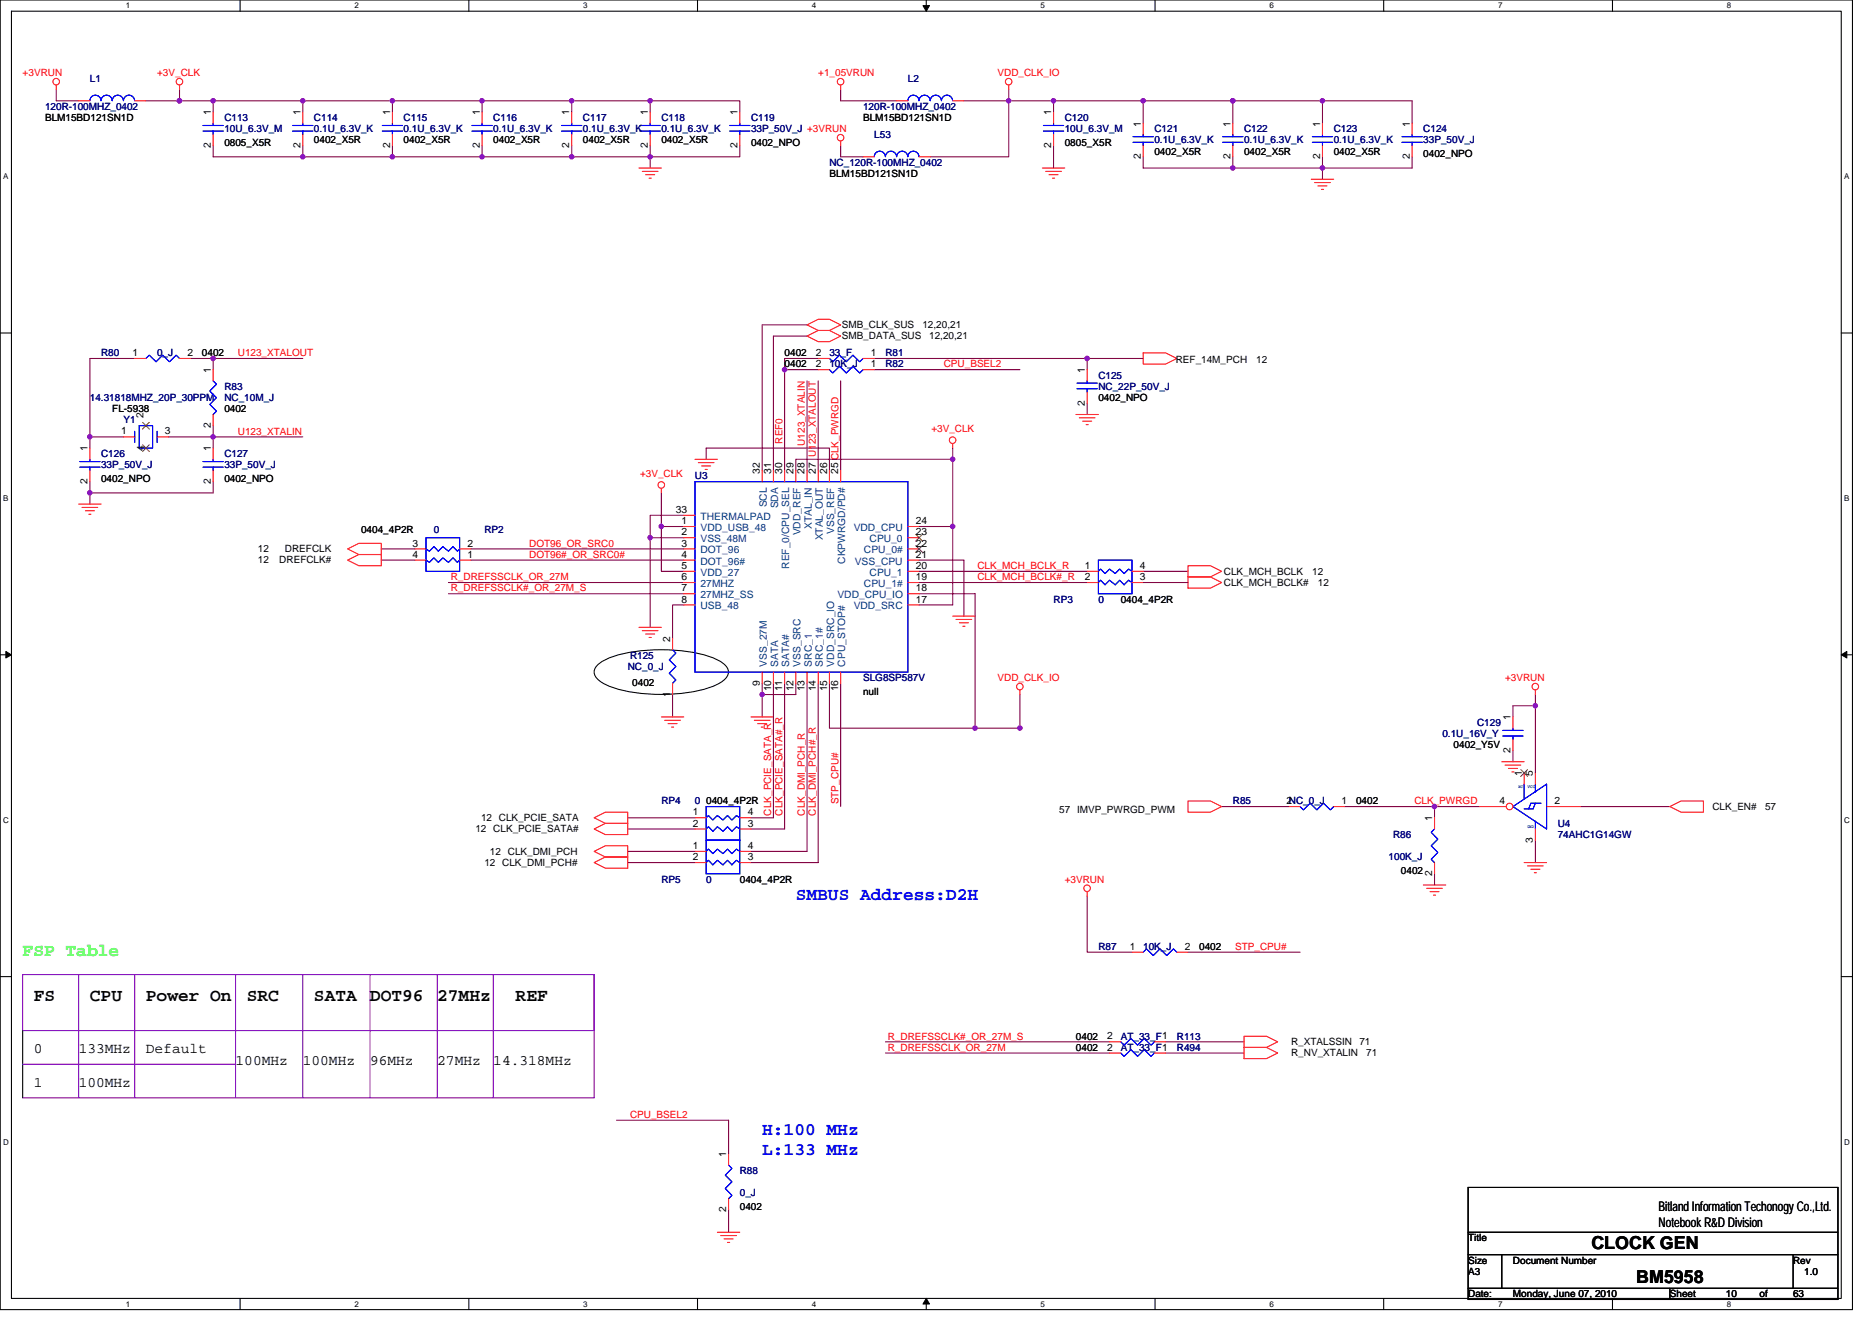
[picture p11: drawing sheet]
<svg xmlns="http://www.w3.org/2000/svg" width="297mm" height="210mm" viewBox="0 0 297 210" stroke-linecap="round" stroke-linejoin="round" font-family="sans-serif">
<path d="M0 0h293.9v207.9h-293.9zM1.8 1.8h290.4v204.3h-290.4z" fill="none" stroke="#000" stroke-width=".17"/>
<g fill="#fff">
<path d="M20 .2h.7v1.4h-.7z"/>
<path d="M20 206.3h.7v1.4h-.7z"/>
</g>
<path d="M38.1 0v1.8M38.1 206.1v1.8" fill="none" stroke="#000" stroke-width=".17"/>
<g fill="#fff">
<path d="M56.2 .2h.7v1.4h-.7z"/>
<path d="M56.2 206.3h.7v1.4h-.7z"/>
</g>
<path d="M74.4 0v1.8M74.4 206.1v1.8" fill="none" stroke="#000" stroke-width=".17"/>
<g fill="#fff">
<path d="M92.5 .2h.7v1.4h-.7z"/>
<path d="M92.5 206.3h.7v1.4h-.7z"/>
</g>
<path d="M110.7 0v1.8M110.7 206.1v1.8" fill="none" stroke="#000" stroke-width=".17"/>
<g fill="#fff">
<path d="M128.8 .2h.7v1.4h-.7z"/>
<path d="M128.8 206.3h.7v1.4h-.7z"/>
</g>
<path d="M147 0v1.8M147 206.1v1.8" fill="none" stroke="#000" stroke-width=".17"/>
<path d="M146.4 .9h1.1l-.5 .9zM147 206.1l.5 .9h-1.1z" fill="#000" stroke="#000" stroke-width=".16"/>
<g fill="#fff">
<path d="M165.1 .2h.7v1.4h-.7z"/>
<path d="M165.1 206.3h.7v1.4h-.7z"/>
</g>
<path d="M183.3 0v1.8M183.3 206.1v1.8" fill="none" stroke="#000" stroke-width=".17"/>
<g fill="#fff">
<path d="M201.4 .2h.7v1.4h-.7z"/>
<path d="M201.4 206.3h.7v1.4h-.7z"/>
</g>
<path d="M219.6 0v1.8M219.6 206.1v1.8" fill="none" stroke="#000" stroke-width=".17"/>
<g fill="#fff">
<path d="M237.7 .2h.7v1.4h-.7z"/>
<path d="M237.7 206.3h.7v1.4h-.7z"/>
</g>
<path d="M255.9 0v1.8M255.9 206.1v1.8" fill="none" stroke="#000" stroke-width=".17"/>
<g fill="#fff">
<path d="M274 .2h.7v1.4h-.7z"/>
<path d="M274 206.3h.7v1.4h-.7z"/>
<path d="M.5 27.3h.8v1.4h-.8z"/>
<path d="M292.6 27.3h.9v1.4h-.9z"/>
<path d="M.5 78.4h.8v1.4h-.8z"/>
<path d="M292.6 78.4h.9v1.4h-.9z"/>
</g>
<path d="M0 52.9h1.8M292.2 52.9h1.7" fill="none" stroke="#000" stroke-width=".17"/>
<g fill="#fff">
<path d="M.5 129.5h.9v1.4h-.9z"/>
<path d="M292.6 129.5h.9v1.4h-.9z"/>
</g>
<path d="M0 103.9h1.8M292.2 103.9h1.7" fill="none" stroke="#000" stroke-width=".17"/>
<path d="M.9 103.4l.9 .5-.9 .5zM292.2 103.9l.8-.5v1z" fill="#000" stroke="#000" stroke-width=".16"/>
<g fill="#fff">
<path d="M.5 180.5h.9v1.4h-.9z"/>
<path d="M292.6 180.5h.9v1.4h-.9z"/>
</g>
<path d="M94.7 105.6a10.5 10.5 0 0 1 5.7-2.1 27.8 27.8 0 0 1 12.6 .8 4.3 4.3 0 0 1 2.5 1.8 1.65 1.65 0 0 1-.9 2.1 14.8 14.8 0 0 1-6.6 1.9 26.5 26.5 0 0 1-11.1-1.1 4.3 4.3 0 0 1-2.5-1.8l-.1-.5 .1-.6zM0 155h1.8M292.2 155h1.7M3.6 163.6v10.6M233 188.5h58.6v17.7h-58.6zM233 195.6h58.6M233 199.1h58.6M238.3 199.1v5.4M284.5 199.1v5.4M233 204.5h58.6M265 204.5v1.7" fill="none" stroke="#000" stroke-width=".17"/>
<path d="M3.6 154.7h90.7v8.9h-90.7zM12.5 154.7v19.5M21.4 154.7v19.5M37.4 154.7v19.5M48 154.7v19.5M58.7 154.7v19.5M69.4 154.7v19.5M78.3 154.7v19.5M94.3 154.7v19.5h-90.7M3.6 168.9h33.8" fill="none" stroke="#8000ff" stroke-width=".17"/>
<g fill="none" stroke="#800040" stroke-width=".17">
<path d="M8.9 14.2v1.8h3.6M23.2 16h5.3M28.5 16h5.3M28.5 14.2v1.8M33.8 16v1.8M33.8 16h14.2M48 16h14.3M48 16v1.8M62.3 16h14.2M62.3 16v1.8M76.5 16v1.8M76.5 16h14.2"/>
<path d="M90.7 16h12.5M90.7 16v1.8M103.2 16v1.8M103.2 16h14.2v1.8M133.4 14.2v1.8h8.9M152.9 16h7.2M160.1 14.2v1.8M160.1 16v8.9h-12.5M160.1 16h7.1M167.2 16h14.2M167.2 16v1.8M181.4 16v3.6"/>
<path d="M181.4 16h14.2M195.6 16v3.6M195.6 16h14.2M209.8 16v3.6M209.8 16h14.3v3.6M33.8 23.1v1.8h14.2M48 24.9h14.3M48 23.1v1.8M62.3 23.1v1.8M62.3 24.9h14.2M76.5 23.1v1.8M76.5 24.9h14.2"/>
<path d="M90.7 24.9h12.5M90.7 23.1v1.8M103.2 23.1v1.8M103.2 24.9v1.8M117.4 23.1v1.8h-14.2M133.4 23.1v1.8h3.5M167.2 23.1v3.6M181.4 24.9v1.8h14.2M195.6 24.9v1.8M195.6 26.7h14.2M209.8 24.9v1.8M209.8 26.7v1.7"/>
<path d="M224.1 24.9v1.8h-14.3M21.4 56.9h-7.1v12.4M30.3 56.9h3.5v1.8M33.8 56.9h14.2M124.5 58.7h5.3M124.5 58.7v16M128.1 53.3h-5.4v21.4M128.1 51.6h-7.2v23.1M129.8 56.9h-5.3v1.8M138.7 58.7h23.1M138.7 56.9h33.8v1.8M172.5 56.9h8.9"/>
<path d="M14.3 69.3h5.3M14.3 69.3v1.8M14.3 76.5v1.7M14.3 78.2v1.8M26.7 69.3h7.1v1.8M33.8 67.6v1.7h14.2M33.8 76.5v1.7h-19.5M104.9 78.2v5.4h3.6M112.1 72.9v-1.8h19.5v3.6M128.1 60.5v14.2M129.8 60.5v14.2M133.4 60.5v14.2"/>
<path d="M151.2 72.9v10.7M151.2 72.9h-24.9v1.8M151.2 71.1v1.8M172.5 64v1.8M60.5 88.9h5.3M60.5 87.1h5.3M71.2 94.2h37.3M71.2 92.5h37.3M74.7 88.9h33.8M74.7 87.1h33.8M103.2 85.3v14.3M103.2 85.3h5.3"/>
<path d="M104.9 83.6v7.1h3.6M108.5 96h-1.8v5.3M108.5 81.8h-5.3v3.5M145.8 88.9h7.1v8.9M145.8 92.5h26.7M145.8 94.2h8.9v21.4M145.8 83.6h5.4M145.8 90.7h26.7M151.2 83.6v12.4h-5.4M181.4 92.5h7.1M181.4 90.7h7.1M106.7 110.2v3.6"/>
<path d="M120.9 110.2v3.6M120.9 108.5v1.7M122.7 108.5v21.3h-3.5M124.5 108.5v23.1h-5.3M126.3 108.5v1.7h-5.4M128.1 108.5v26.6h-8.9M129.8 108.5v28.4h-10.6M131.6 108.5v7.1h23.1M133.4 108.5v19.5M161.8 110.2v5.4h-7.1M240.1 119.1v1.8M243.6 110.2v1.8"/>
<path d="M243.6 112h-3.5v1.8M243.6 112v10.7M99.6 135.1h10.7M99.6 136.9h10.7M99.6 131.6h10.7M99.6 129.8h10.7M193.8 128h10.7M213.4 128h14.2M227.6 128h7.1M227.6 138.7v1.8M227.6 128v1.8M243.6 133.3v3.6"/>
<path d="M250.7 128h14.3M172.5 142.2v8.9h7.1M188.5 151.1h17.8M97.8 177.8h17.8v5.3M140.5 165.4h35.6M140.5 167.1h35.6M185 165.4h12.4M185 167.1h12.4M115.6 192v3.6"/>
</g>
<g fill="#f0f" stroke="#f0f" stroke-width=".17">
<circle cx="48" cy="16" r=".35"/>
<circle cx="62.3" cy="24.9" r=".35"/>
<circle cx="76.5" cy="24.9" r=".35"/>
<circle cx="209.8" cy="26.7" r=".35"/>
<circle cx="195.6" cy="26.7" r=".35"/>
<circle cx="33.8" cy="16" r=".35"/>
<circle cx="167.2" cy="16" r=".35"/>
<circle cx="160" cy="16" r=".35"/>
<circle cx="195.6" cy="16" r=".35"/>
<circle cx="181.4" cy="16" r=".35"/>
<circle cx="48" cy="24.9" r=".35"/>
<circle cx="90.7" cy="16" r=".35"/>
<circle cx="209.8" cy="16" r=".35"/>
<circle cx="103.2" cy="24.9" r=".35"/>
<circle cx="90.7" cy="24.9" r=".35"/>
<circle cx="28.5" cy="16" r=".35"/>
<circle cx="62.3" cy="16" r=".35"/>
<circle cx="76.5" cy="16" r=".35"/>
<circle cx="33.8" cy="69.3" r=".35"/>
<circle cx="14.3" cy="69.3" r=".35"/>
<circle cx="14.3" cy="78.2" r=".35"/>
<circle cx="33.8" cy="56.9" r=".35"/>
<circle cx="227.6" cy="128" r=".35"/>
<circle cx="243.6" cy="112" r=".35"/>
<circle cx="151.2" cy="83.6" r=".35"/>
<circle cx="120.9" cy="110.2" r=".35"/>
<circle cx="124.5" cy="58.7" r=".35"/>
<circle cx="172.5" cy="56.9" r=".35"/>
<circle cx="104.9" cy="83.6" r=".35"/>
<circle cx="151.2" cy="72.9" r=".35"/>
<circle cx="103.2" cy="85.3" r=".35"/>
<circle cx="161.8" cy="115.6" r=".35"/>
<circle cx="154.7" cy="115.6" r=".35"/>
<circle cx="103.2" cy="16" r=".35"/>
</g>
<g fill="none" stroke="#f00" stroke-width=".17">
<path d="M8.9 13.5v.7M12.5 16h1.8M21.4 16h1.8M28.5 13.5v.7M33.8 17.8v1.8M48 17.8v1.8M62.3 17.8v1.8M103.2 17.8v1.8M117.4 17.8v1.8M133.4 13.5v.7M142.3 16h1.8M151.2 16h1.7"/>
<path d="M160.1 13.5v.7M167.2 17.8v1.8M181.4 19.6v1.7M195.6 19.6v1.7M209.8 19.6v1.7M224.1 19.6v1.7M33.8 21.3v1.8M48 21.3v1.8M62.3 21.3v1.8M101.4 26.7h3.5M101.9 27.2h2.5M102.4 27.7h1.5"/>
<path d="M103 28.3h.3M103.2 21.3v1.8M117.4 21.3v1.8M133.4 22.4v.7M136.9 24.9h1.8M145.8 24.9h1.8M165.4 26.7h3.5M165.9 27.2h2.5M166.5 27.7h1.4M167 28.3h.3M167.2 21.3v1.8M181.4 23.1v1.8"/>
<path d="M195.6 23.1v1.8M208.1 28.4h3.5M208.6 29h2.5M209.1 29.5h1.5M209.7 30.1h.3M209.8 23.1v1.8M224.1 23.1v1.8M21.4 56.9h1.8M28.5 56.9h1.8M33.8 58.7v1.8M128.1 53.3l1.7-.8h1.8l1.8 .8-1.8 .9h-1.8zM128.1 51.6l1.7-.9h1.8l1.8 .9-1.8 .9h-1.8z"/>
<path d="M129.8 56.9h1.8M136.9 56.9h1.8M172.5 58.7v1.8M181.4 56h3.6l1.7 .9-1.7 .9h-3.6zM19.6 69.3h1.8M23.2 67.6h.1M23.2 71.1h.1M24.9 69.3h1.8M33.8 65.8v1.8M104.9 77.5v.7M110.3 72.9h3.5M110.8 73.4h2.5"/>
<path d="M111.3 74h1.5M111.9 74.5h.3M120.9 74.7v1.8M122.7 74.7v1.8M124.5 74.7v1.8M126.3 74.7v1.8M128.1 74.7v1.8M129.8 74.7v1.8M131.6 74.7v1.8M133.4 74.7v1.8M151.2 70.4v.7M170.7 65.8h3.6"/>
<path d="M171.3 66.3h2.5M171.8 66.8h1.4M172.3 67.4h.4M172.5 62.2v1.8M12.5 80h3.5M13 80.5h2.5M13.5 81.1h1.5M14.1 81.6h.3M55.2 87.1l1.7-.9h3.6v1.8h-3.6zM55.2 88.9l1.7-.9h3.6v1.8h-3.6zM65.8 87.1h1.8M65.8 88.9h1.8"/>
<path d="M72.9 88.9h1.8M72.9 87.1h1.8M101.4 99.6h3.5M108.5 83.6h1.8M108.5 85.3h1.8M108.5 87.1h1.8M108.5 88.9h1.8M108.5 90.7h1.8M108.5 92.5h1.8M108.5 94.2h1.8M108.5 96h1.8M108.5 81.8h1.8"/>
<path d="M144.1 83.6h1.7M144.1 85.3h1.7M144.1 87.1h1.7M144.1 88.9h1.7M144.1 90.7h1.7M144.1 92.5h1.7M144.1 94.2h1.7M144.1 96h1.7M151.2 97.8h3.5M151.7 98.3h2.5M152.2 98.8h1.5M152.8 99.4h.3"/>
<path d="M188.5 91.6h3.6l1.7 .9-1.7 .8h-3.6zM188.5 89.8h3.6l1.7 .9-1.7 .9h-3.6zM101.9 100.1h2.5M102.4 100.6h1.5M103 101.2h.3M104.9 113.8h3.6M105.5 114.3h2.5M106 114.9h1.4M106.5 115.4h.4M106.7 108.5v1.7M106.7 101.3v1.8M119.2 113.8h3.5"/>
<path d="M119.7 114.3h2.5M120.2 114.9h1.5M120.8 115.4h.3M120.9 106.7v1.8M122.7 106.7v1.8M124.5 106.7v1.8M126.3 106.7v1.8M128.1 106.7v1.8M129.8 106.7v1.8M131.6 106.7v1.8M133.4 106.7v1.8M161.8 109.5v.7"/>
<path d="M240.1 113.8v1.8M240.1 117.3v1.8M243.6 109.5v.7M94.3 136.9l1.8-.9h3.5v1.8h-3.5zM94.3 135.1l1.8-.9h3.5v1.8h-3.5zM94.3 129.8l1.8-.9h3.5v1.8h-3.5zM94.3 131.6l1.8-.9h3.5v1.8h-3.5zM110.3 129.8h1.8M110.3 131.6h1.8M117.4 131.6h1.8M117.4 129.8h1.8M188.5 127.1h3.6l1.7 .9-1.7 .9h-3.6z"/>
<path d="M238.3 120.9h3.5M238.8 121.4h2.5M239.3 122h1.5M239.9 122.5h.3M241.8 136.9h3.6M242.4 137.4h2.5M242.9 138h1.4M243.5 138.5h.3M245.4 128h5.3M265 128l1.7-.9h3.6v1.8h-3.6zM172.5 141.5v.7M179.6 151.1h1.8"/>
<path d="M186.7 151.1h1.8M225.8 140.5h3.6M226.4 141h2.5M226.9 141.5h1.4M227.5 142.1h.3M176.1 167.1h1.7M176.1 165.4h1.7M183.2 167.1h1.8M183.2 165.4h1.8M197.4 164.5h3.6l1.7 .9-1.7 .8h-3.6zM197.4 166.2h3.6l1.7 .9-1.7 .9h-3.6zM113.8 195.6h3.6"/>
<path d="M114.4 196.1h2.5M114.9 196.6h1.4M115.4 197.2h.4"/>
<circle cx="8.9" cy="13" r=".52"/>
<circle cx="28.5" cy="13" r=".52"/>
<circle cx="133.4" cy="13" r=".52"/>
<circle cx="160" cy="13" r=".52"/>
<circle cx="133.4" cy="21.9" r=".52"/>
<circle cx="104.9" cy="77" r=".52"/>
<circle cx="151.2" cy="69.9" r=".52"/>
<circle cx="161.8" cy="109" r=".52"/>
<circle cx="243.6" cy="109" r=".52"/>
<circle cx="172.5" cy="141" r=".52"/>
</g>
<g fill="none" stroke="#00f" stroke-width=".17">
<path d="M19.6 16a.89 .89 0 0 0-.9-.9 .89 .89 0 0 0-.9 .9 .89 .89 0 0 0-.9-.9 .89 .89 0 0 0-.9 .9 .88 .88 0 0 0-.9-.9 .88 .88 0 0 0-.8 .9M21.4 16a.88 .88 0 0 0-.9-.9 .88 .88 0 0 0-.9 .9M32.2 19.9h3.2M33.8 19.6v.3M46.4 19.9h3.3M48 19.6v.3M60.7 19.9h3.2M62.3 19.6v.3M101.6 19.9h3.2M103.2 19.6v.3M115.8 19.9h3.2M117.4 19.6v.3"/>
<path d="M149.4 16a.89 .89 0 0 0-.9-.9 .89 .89 0 0 0-.9 .9 .89 .89 0 0 0-.9-.9 .89 .89 0 0 0-.9 .9 .88 .88 0 0 0-.9-.9 .88 .88 0 0 0-.8 .9M151.1 16a.88 .88 0 0 0-.8-.9 .88 .88 0 0 0-.9 .9M165.6 19.9h3.2M167.2 19.6v.3M32.2 20.8h3.2M33.8 20.8v.5M46.4 20.8h3.3M48 20.8v.5M60.7 20.8h3.2M62.3 20.8v.5M101.6 20.8h3.2M103.2 20.8v.5"/>
<path d="M115.8 20.8h3.2M117.4 20.8v.5M140.5 24.9a.88 .88 0 0 0-.9-.9 .88 .88 0 0 0-.9 .9M142.3 24.9a.88 .88 0 0 0-.9-.9 .88 .88 0 0 0-.9 .9M144 24.9a.88 .88 0 0 0-.8-.9 .88 .88 0 0 0-.9 .9M145.8 24.9a.88 .88 0 0 0-.9-.9 .88 .88 0 0 0-.8 .9M165.6 20.8h3.2M167.2 20.8v.5M179.8 22.6h3.2M179.8 21.7h3.2M181.4 21.3v.4M181.4 22.6v.5"/>
<path d="M194 22.6h3.2M194 21.7h3.2M195.6 21.3v.4M195.6 22.6v.5M208.2 22.6h3.3M208.2 21.7h3.3M209.8 21.3v.4M209.8 22.6v.5M222.5 22.6h3.2M222.5 21.7h3.2M224.1 21.3v.4M224.1 22.6v.5"/>
<path d="M23.2 56.9l.5-.5 1.1 1 1-1 1.1 1 1.1-1 .5 .5M131.6 56.9l.5 .5 1.1-1 1.1 1 1-1 1.1 1 .5-.5M21.4 68.5v1.7M22.1 67.6h2.1v3.5h-2.1zM24.9 68.5v1.7M33.8 60.5l.6 .5-1.1 1.1 1.1 1-1.1 1.1 1.1 1.1-.6 .5M110.3 76.5h33.8v30.2h-33.8zM170.9 61.7h3.2M170.9 60.8h3.2M172.5 60.5v.3M172.5 61.7v.5M67.6 88.9l.5 .4 .8-.8 .7 .8 .7-.8 .9 .8 .7-.8 .7 .8 .3-.4"/>
<path d="M67.6 85.3h5.3v5.4h-5.3zM72.9 87.1l-.3 .4-.7-.7-.7 .7-.9-.7-.7 .7-.7-.7-.8 .7-.5-.4M106.7 103.1l.5 .6-1 1 1 1.1-1 1 1 1.1-.5 .6M238.5 116.8h3.2M238.5 115.9h3.2M240.1 115.6v.3M240.1 116.8v.5M112.1 128h5.3v5.3h-5.3zM112.1 129.8l.3-.4 .7 .8 .7-.8 .9 .8 .7-.8 .7 .8 .8-.8 .5 .4M112.1 131.6l.3-.4 .7 .7 .7-.7 .9 .7 .7-.7 .7 .7 .8-.7 .5 .4M240.1 128l5.3-3.5v7.1zM241.8 124.5v2.3"/>
<path d="M243.6 127.5l-.3 .9h-1.5M243.6 124.5v1.2M243.6 130.3v1.3M244.5 127.5h-1.6l-.3 .9M181.4 151.1l.5-.5 1.1 1.1 1.1-1.1 1 1.1 1.1-1.1 .5 .5M177.8 167.1l.6 .6 1-1.1 1.1 1.1 1.1-1.1 1 1.1 .6-.6M177.8 165.4l.6 .5 1-1.1 1.1 1.1 1.1-1.1 1 1.1 .6-.5"/>
</g>
<path d="M22.6 67l1.1 1.1M22.6 70.6l1.1 1.1M23.7 67l-1.1 1.1M23.7 70.6l-1.1 1.1M145.3 84.8l1.1 1.1M145.3 86.6l1.1 1.1M146.4 84.8l-1.1 1.1M146.4 86.6l-1.1 1.1" fill="none" stroke="#804000" stroke-width=".16"/>
<circle cx="239.5" cy="128" r=".52" fill="#fff" stroke="#f00" stroke-width=".17"/>
<g fill="none" stroke="#f00" stroke-width=".17">
<path d="M76.5 17.8v1.8M90.7 17.8v1.8M76.5 21.3v1.8M90.7 21.3v1.8M129.8 58.7h1.8M136.9 58.7h1.8M14.3 71.1v1.8M14.3 74.7v1.8M33.8 71.1v1.8M33.8 74.7v1.8M172.5 90.7h1.8M172.5 92.5h1.8"/>
<path d="M179.6 92.5h1.8M179.6 90.7h1.8M110.3 135.1h1.8M110.3 136.9h1.8M117.4 136.9h1.8M117.4 135.1h1.8M204.5 128h1.8M211.6 128h1.8M227.6 129.8v1.8M227.6 136.9v1.8M234.7 128h4.3M241.8 122.7v1.8"/>
<path d="M243.6 122.7v1.8M243.6 131.6v1.7M115.6 183.1v1.8M115.6 190.2v1.8"/>
</g>
<path d="M241.3 122.2l1.1 1M242.4 122.2l-1.1 1" fill="none" stroke="#804000" stroke-width=".16"/>
<g fill="none" stroke="#00f" stroke-width=".17">
<path d="M74.9 19.9h3.2M76.5 19.6v.3M89.1 19.9h3.2M90.7 19.6v.3M74.9 20.8h3.2M76.5 20.8v.5M89.1 20.8h3.2M90.7 20.8v.5M131.6 58.7l.5 .5 1.1-1.1 1.1 1.1 1-1.1 1.1 1.1 .5-.5M12.7 74.1h3.2M12.7 73.3h3.2M14.3 72.9v.4"/>
<path d="M14.3 74.1v.6M32.2 74.1h3.2M32.2 73.3h3.2M33.8 72.9v.4M33.8 74.1v.6M174.3 88.9h5.3v5.3h-5.3zM174.3 90.7l.3-.4 .7 .7 .8-.7 .9 .7 .7-.7 .7 .7 .7-.7 .5 .4M174.3 92.5l.3-.4 .7 .7 .8-.7 .9 .7 .7-.7 .7 .7 .7-.7 .5 .4M112.1 133.3h5.3v5.4h-5.3zM112.1 135.1l.3-.3 .7 .7 .7-.7 .9 .7 .7-.7 .7 .7 .8-.7 .5 .3M112.1 136.9l.3-.4 .7 .8 .7-.8 .9 .8 .7-.8 .7 .8 .8-.8 .5 .4M206.3 128l.5 .5 1.1-1 1.1 1 1-1 1.1 1 .5-.5"/>
<path d="M227.6 131.6l-.5 .5 1.1 1.1-1.1 1 1.1 1.1-1.1 1.1 .5 .5M115.6 184.9l.5 .5-1 1.1 1 1.1-1 1 1 1.1-.5 .5"/>
</g>
<g fill="#f0f" stroke="#f0f" stroke-width=".17">
<circle cx="48" cy="16" r=".35"/>
<circle cx="62.3" cy="24.9" r=".35"/>
<circle cx="76.5" cy="24.9" r=".35"/>
<circle cx="209.8" cy="26.7" r=".35"/>
<circle cx="195.6" cy="26.7" r=".35"/>
<circle cx="33.8" cy="16" r=".35"/>
<circle cx="167.2" cy="16" r=".35"/>
<circle cx="160" cy="16" r=".35"/>
<circle cx="195.6" cy="16" r=".35"/>
<circle cx="181.4" cy="16" r=".35"/>
<circle cx="48" cy="24.9" r=".35"/>
<circle cx="90.7" cy="16" r=".35"/>
<circle cx="209.8" cy="16" r=".35"/>
<circle cx="103.2" cy="24.9" r=".35"/>
<circle cx="90.7" cy="24.9" r=".35"/>
<circle cx="28.5" cy="16" r=".35"/>
<circle cx="62.3" cy="16" r=".35"/>
<circle cx="76.5" cy="16" r=".35"/>
<circle cx="33.8" cy="69.3" r=".35"/>
<circle cx="14.3" cy="69.3" r=".35"/>
<circle cx="14.3" cy="78.2" r=".35"/>
<circle cx="33.8" cy="56.9" r=".35"/>
<circle cx="227.6" cy="128" r=".35"/>
<circle cx="243.6" cy="112" r=".35"/>
<circle cx="151.2" cy="83.6" r=".35"/>
<circle cx="120.9" cy="110.2" r=".35"/>
<circle cx="124.5" cy="58.7" r=".35"/>
<circle cx="172.5" cy="56.9" r=".35"/>
<circle cx="104.9" cy="83.6" r=".35"/>
<circle cx="151.2" cy="72.9" r=".35"/>
<circle cx="103.2" cy="85.3" r=".35"/>
<circle cx="161.8" cy="115.6" r=".35"/>
<circle cx="154.7" cy="115.6" r=".35"/>
<circle cx="103.2" cy="16" r=".35"/>
</g>
<g font-size="2.8" fill="#00f">
<text x="126.3" y="142.8">SMBUS Address:D2H</text>
<text x="120.9" y="180.1">H:100 MHz</text>
<text x="120.9" y="183.3">L:133 MHz</text>
</g>
<text font-size="2.8" fill="#0f0" x="3.6" y="151.7">FSP Table</text>
<g font-size="2.8">
<text x="5.4" y="158.8">FS</text>
<text x="14.3" y="158.8">CPU</text>
<text x="23.2" y="158.8">Power On</text>
<text x="39.2" y="158.8">SRC</text>
<text x="49.8" y="158.8">SATA</text>
<text x="58.7" y="158.8">DOT96</text>
<text x="69.4" y="158.8">27MHz</text>
<text x="81.8" y="158.8">REF</text>
<text x="252.5" y="198.2">CLOCK GEN</text>
<text x="259.6" y="203.6">BM5958</text>
</g>
<g font-size="2.3">
<text x="5.4" y="167.2">0</text>
<text x="12.5" y="167.2">133MHz</text>
<text x="23.2" y="167.2">Default</text>
<text x="5.4" y="172.5">1</text>
<text x="12.5" y="172.5">100MHz</text>
<text x="37.4" y="169">100MHz</text>
<text x="48" y="169">100MHz</text>
<text x="58.7" y="169">96MHz</text>
<text x="69.4" y="169">27MHz</text>
<text x="78.3" y="169">14.318MHz</text>
</g>
<g font-size="2.1">
<text x="263.2" y="192.2">Bitland Information Techonogy Co.,Ltd.</text>
<text x="263.2" y="194.7">Notebook R&amp;D Division</text>
</g>
<g font-size="1.6" fill="#f00">
<text x="3.6" y="12.1">+3VRUN</text>
<text x="24.9" y="12.1">+3V_CLK</text>
<text x="129.8" y="12.1">+1_05VRUN</text>
<text x="158.3" y="12.1">VDD_CLK_IO</text>
<text x="37.7" y="56.5">U123_XTALOUT</text>
<text x="149.8" y="58.3">CPU_BSEL2</text>
<text x="37.7" y="69">U123_XTALIN</text>
<text x="124.1" y="70.4" transform="rotate(-90 124.1 70.4)">REF0</text>
<text x="127.7" y="70.8" transform="rotate(-90 127.7 70.8)">U123_XTALIN</text>
<text x="147.8" y="68.6">+3V_CLK</text>
<text x="101.6" y="75.7">+3V_CLK</text>
<text x="129.5" y="72.5" transform="rotate(-90 129.5 72.5)">U123_XTALOUT</text>
<text x="84" y="88.5">DOT96#_OR_SRC0#</text>
<text x="84" y="86.8">DOT96_OR_SRC0</text>
<text x="71.5" y="93.9">R_DREFSSCLK#_OR_27M_S</text>
<text x="71.5" y="92.1">R_DREFSSCLK_OR_27M</text>
<text x="155.1" y="90.3">CLK_MCH_BCLK_R</text>
<text x="155.1" y="92.1">CLK_MCH_BCLK#_R</text>
<text x="158.3" y="108.1">VDD_CLK_IO</text>
<text x="238.8" y="108.1">+3VRUN</text>
<text x="122.4" y="129.4" transform="rotate(-90 122.4 129.4)">CLK_PCIE_SATA_R</text>
<text x="124.1" y="129.4" transform="rotate(-90 124.1 129.4)">CLK_PCIE_SATA#_R</text>
<text x="127.7" y="129.4" transform="rotate(-90 127.7 129.4)">CLK_DMI_PCH_R</text>
<text x="129.5" y="129.4" transform="rotate(-90 129.5 129.4)">CLK_DMI_PCH#_R</text>
<text x="133" y="127.7" transform="rotate(-90 133 127.7)">STP_CPU#</text>
<text x="224.4" y="127.7">CLK_PWRGD</text>
<text x="168.9" y="140.1">+3VRUN</text>
<text x="196" y="150.8">STP_CPU#</text>
<text x="140.9" y="166.8">R_DREFSSCLK_OR_27M</text>
<text x="140.9" y="165">R_DREFSSCLK#_OR_27M_S</text>
<text x="100" y="177.4">CPU_BSEL2</text>
</g>
<g font-size="1.6" fill="#000080">
<text x="7.2" y="17.4">120R-100MHZ_0402</text>
<text x="14.3" y="13">L1</text>
<text x="136.9" y="17.4">120R-100MHZ_0402</text>
<text x="144.1" y="13">L2</text>
<text x="35.6" y="19.2">C113</text>
<text x="35.6" y="21">10U_6.3V_M</text>
<text x="49.8" y="19.2">C114</text>
<text x="49.8" y="21">0.1U_6.3V_K</text>
<text x="64" y="19.2">C115</text>
<text x="64" y="21">0.1U_6.3V_K</text>
<text x="78.3" y="19.2">C116</text>
<text x="78.3" y="21">0.1U_6.3V_K</text>
<text x="92.5" y="19.2">C117</text>
<text x="92.5" y="21">0.1U_6.3V_K</text>
<text x="104.9" y="19.2">C118</text>
<text x="104.9" y="21">0.1U_6.3V_K</text>
<text x="119.2" y="19.2">C119</text>
<text x="119.2" y="21">33P_50V_J +3VRUN</text>
<text x="138.7" y="21.9">L53</text>
<text x="168.9" y="19.2">C120</text>
<text x="168.9" y="21">10U_6.3V_M</text>
<text x="183.2" y="21">C121</text>
<text x="183.2" y="22.8">0.1U_6.3V_K</text>
<text x="197.4" y="21">C122</text>
<text x="197.4" y="22.8">0.1U_6.3V_K</text>
<text x="211.6" y="21">C123</text>
<text x="211.6" y="22.8">0.1U_6.3V_K</text>
<text x="225.8" y="21">C124</text>
<text x="225.8" y="22.8">33P_50V_J</text>
<text x="131.6" y="26.3">NC_120R-100MHZ_0402</text>
<text x="16" y="56.5">R80</text>
<text x="24.9" y="56.5">0_J</text>
<text x="131.6" y="56.5">33_F</text>
<text x="131.6" y="58.3">10K_J</text>
<text x="140.5" y="56.5">R81</text>
<text x="140.5" y="58.3">R82</text>
<text x="14.3" y="63.6">14.31818MHZ_20P_30PPM</text>
<text x="35.6" y="61.9">R83</text>
<text x="35.6" y="63.6">NC_10M_J</text>
<text x="174.3" y="60.1">C125</text>
<text x="174.3" y="61.9">NC_22P_50V_J</text>
<text x="19.6" y="67.2">Y1</text>
<text x="16" y="72.5">C126</text>
<text x="16" y="74.3">33P_50V_J</text>
<text x="35.6" y="72.5">C127</text>
<text x="35.6" y="74.3">33P_50V_J</text>
<text x="110.3" y="76.1">U3</text>
<text x="68.9" y="84.6">0</text>
<text x="76.9" y="84.6">RP2</text>
<text x="167.2" y="95.7">RP3</text>
<text x="174.3" y="95.7">0</text>
<text x="99.6" y="106.3">NC_0_J</text>
<text x="100" y="104.5">R125</text>
<text x="136.9" y="108.1">SLG8SP587V</text>
<text x="228.9" y="117">0.1U_16V_Y</text>
<text x="234.4" y="115.2">C129</text>
<text x="104.9" y="127.7">RP4</text>
<text x="110.3" y="127.7">0</text>
<text x="195.6" y="127.7">R85</text>
<text x="247.2" y="131.2">U4</text>
<text x="220.3" y="136.5">100K_J</text>
<text x="221" y="133">R86</text>
<text x="247.2" y="133">74AHC1G14GW</text>
<text x="104.9" y="140.1">RP5</text>
<text x="112.1" y="140.1">0</text>
<text x="174.3" y="150.8">R87</text>
<text x="181.4" y="150.8">10K_J</text>
<text x="177.8" y="166.8">AT_33_F1</text>
<text x="177.8" y="165">AT_33_F1</text>
<text x="186.7" y="166.8">R494</text>
<text x="186.7" y="165">R113</text>
<text x="117.4" y="186.3">R88</text>
<text x="117.4" y="189.9">0_J</text>
</g>
<g font-size="1.6">
<text x="7.2" y="19.2">BLM15BD121SN1D</text>
<text x="33.4" y="23.5" transform="rotate(-90 33.4 23.5)">2</text>
<text x="33.4" y="18.3" transform="rotate(-90 33.4 18.3)">1</text>
<text x="35.6" y="23.1">0805_X5R</text>
<text x="47.7" y="23.5" transform="rotate(-90 47.7 23.5)">2</text>
<text x="47.7" y="18.3" transform="rotate(-90 47.7 18.3)">1</text>
<text x="49.8" y="22.8">0402_X5R</text>
<text x="61.9" y="23.5" transform="rotate(-90 61.9 23.5)">2</text>
<text x="61.9" y="18.3" transform="rotate(-90 61.9 18.3)">1</text>
<text x="64" y="22.8">0402_X5R</text>
<text x="76.1" y="23.5" transform="rotate(-90 76.1 23.5)">2</text>
<text x="76.1" y="18.3" transform="rotate(-90 76.1 18.3)">1</text>
<text x="78.3" y="22.8">0402_X5R</text>
<text x="90.3" y="23.5" transform="rotate(-90 90.3 23.5)">2</text>
<text x="90.3" y="18.3" transform="rotate(-90 90.3 18.3)">1</text>
<text x="92.5" y="22.8">0402_X5R</text>
<text x="102.8" y="23.5" transform="rotate(-90 102.8 23.5)">2</text>
<text x="102.8" y="18.3" transform="rotate(-90 102.8 18.3)">1</text>
<text x="104.9" y="22.8">0402_X5R</text>
<text x="117" y="23.5" transform="rotate(-90 117 23.5)">2</text>
<text x="117" y="18.3" transform="rotate(-90 117 18.3)">1</text>
<text x="119.2" y="23.1">0402_NPO</text>
<text x="136.9" y="19.2">BLM15BD121SN1D</text>
<text x="166.8" y="23.5" transform="rotate(-90 166.8 23.5)">2</text>
<text x="166.8" y="18.3" transform="rotate(-90 166.8 18.3)">1</text>
<text x="168.9" y="23.1">0805_X5R</text>
<text x="181" y="20.1" transform="rotate(-90 181 20.1)">1</text>
<text x="195.2" y="20.1" transform="rotate(-90 195.2 20.1)">1</text>
<text x="209.5" y="20.1" transform="rotate(-90 209.5 20.1)">1</text>
<text x="223.7" y="20.1" transform="rotate(-90 223.7 20.1)">1</text>
<text x="131.6" y="28.1">BLM15BD121SN1D</text>
<text x="181" y="25.3" transform="rotate(-90 181 25.3)">2</text>
<text x="183.2" y="24.5">0402_X5R</text>
<text x="195.2" y="25.3" transform="rotate(-90 195.2 25.3)">2</text>
<text x="197.4" y="24.5">0402_X5R</text>
<text x="209.5" y="25.3" transform="rotate(-90 209.5 25.3)">2</text>
<text x="211.6" y="24.5">0402_X5R</text>
<text x="223.7" y="25.3" transform="rotate(-90 223.7 25.3)">2</text>
<text x="225.8" y="24.9">0402_NPO</text>
<text x="133.6" y="53.9">SMB_DATA_SUS</text>
<text x="133.6" y="52.1">SMB_CLK_SUS</text>
<text x="146.4" y="52.1">12,20,21</text>
<text x="147.4" y="53.9">12,20,21</text>
<text x="21" y="56.5">1</text>
<text x="29.7" y="56.5">2</text>
<text x="32" y="56.5">0402</text>
<text x="33.4" y="59.2" transform="rotate(-90 33.4 59.2)">1</text>
<text x="124.5" y="56.5">0402</text>
<text x="124.5" y="58.3">0402</text>
<text x="129.5" y="56.5">2</text>
<text x="129.5" y="58.3">2</text>
<text x="138.2" y="56.5">1</text>
<text x="138.2" y="58.3">1</text>
<text x="172.1" y="59.2" transform="rotate(-90 172.1 59.2)">1</text>
<text x="186.6" y="57.6">REF_14M_PCH</text>
<text x="199.3" y="57.6">12</text>
<text x="17.8" y="65.4">FL-5938</text>
<text x="35.6" y="65.4">0402</text>
<text x="172.1" y="64.4" transform="rotate(-90 172.1 64.4)">2</text>
<text x="174.3" y="63.6">0402_NPO</text>
<text x="13.9" y="71.6" transform="rotate(-90 13.9 71.6)">1</text>
<text x="19.2" y="69">1</text>
<text x="22.8" y="66.3" transform="rotate(-90 22.8 66.3)">2</text>
<text x="22.9" y="71.6" transform="rotate(-90 22.9 71.6)">4</text>
<text x="26.2" y="69">3</text>
<text x="33.4" y="71.6" transform="rotate(-90 33.4 71.6)">1</text>
<text x="33.4" y="67.9" transform="rotate(-90 33.4 67.9)">2</text>
<text x="13.9" y="76.8" transform="rotate(-90 13.9 76.8)">2</text>
<text x="16" y="76.5">0402_NPO</text>
<text x="33.4" y="76.8" transform="rotate(-90 33.4 76.8)">2</text>
<text x="35.6" y="76.5">0402_NPO</text>
<text x="120.6" y="75.2" transform="rotate(-90 120.6 75.2)">32</text>
<text x="122.3" y="75.2" transform="rotate(-90 122.3 75.2)">31</text>
<text x="124.1" y="75.2" transform="rotate(-90 124.1 75.2)">30</text>
<text x="125.9" y="75.2" transform="rotate(-90 125.9 75.2)">29</text>
<text x="127.7" y="75.2" transform="rotate(-90 127.7 75.2)">28</text>
<text x="129.5" y="75.2" transform="rotate(-90 129.5 75.2)">27</text>
<text x="131.2" y="75.2" transform="rotate(-90 131.2 75.2)">26</text>
<text x="133" y="75.2" transform="rotate(-90 133 75.2)">25 CLK_PWRGD</text>
<text x="107.2" y="81.4">33</text>
<text x="108.1" y="83.2">1</text>
<text x="145.3" y="83.2">24</text>
<text x="40.9" y="89.4">12</text>
<text x="40.9" y="87.7">12</text>
<text x="44.3" y="89.4">DREFCLK#</text>
<text x="45.2" y="87.7">DREFCLK</text>
<text x="57.3" y="84.6">0404_4P2R</text>
<text x="65.5" y="86.7">3</text>
<text x="65.5" y="88.5">4</text>
<text x="74.2" y="88.5">1</text>
<text x="74.2" y="86.7">2</text>
<text x="108.1" y="85">2</text>
<text x="108.1" y="86.7">3</text>
<text x="108.1" y="88.5">4</text>
<text x="145.3" y="88.5">21</text>
<text x="145.3" y="85">23</text>
<text x="145.3" y="86.7">22</text>
<text x="108.1" y="90.3">5</text>
<text x="108.1" y="92.1">6</text>
<text x="108.1" y="93.9">7</text>
<text x="108.1" y="95.6">8</text>
<text x="145.3" y="93.9">18</text>
<text x="145.3" y="90.3">20</text>
<text x="145.3" y="92.1">19</text>
<text x="145.3" y="95.6">17</text>
<text x="172.1" y="90.3">1</text>
<text x="172.1" y="92.1">2</text>
<text x="177.8" y="95.7">0404_4P2R</text>
<text x="180.9" y="92.1">3</text>
<text x="180.9" y="90.3">4</text>
<text x="194.2" y="93">CLK_MCH_BCLK#</text>
<text x="194.2" y="91.2">CLK_MCH_BCLK</text>
<text x="208.2" y="91.2">12</text>
<text x="209.1" y="93">12</text>
<text x="106.3" y="101.9" transform="rotate(-90 106.3 101.9)">2</text>
<text x="100.3" y="108.8">0402</text>
<text x="106.3" y="110.6" transform="rotate(-90 106.3 110.6)">1</text>
<text x="120.6" y="108.8" transform="rotate(-90 120.6 108.8)">9</text>
<text x="122.3" y="109.7" transform="rotate(-90 122.3 109.7)">10</text>
<text x="124.1" y="109.7" transform="rotate(-90 124.1 109.7)">11</text>
<text x="125.9" y="109.7" transform="rotate(-90 125.9 109.7)">12</text>
<text x="127.7" y="109.7" transform="rotate(-90 127.7 109.7)">13</text>
<text x="129.5" y="109.7" transform="rotate(-90 129.5 109.7)">14</text>
<text x="131.2" y="109.7" transform="rotate(-90 131.2 109.7)">15</text>
<text x="133" y="109.7" transform="rotate(-90 133 109.7)">16</text>
<text x="136.9" y="110.2">null</text>
<text x="230.6" y="118.8">0402_Y5V</text>
<text x="239.7" y="119.5" transform="rotate(-90 239.7 119.5)">2</text>
<text x="239.7" y="114.3" transform="rotate(-90 239.7 114.3)">1</text>
<text x="241.5" y="123.2" transform="rotate(-90 241.5 123.2)">1</text>
<text x="243.2" y="123.2" transform="rotate(-90 243.2 123.2)">5</text>
<text x="76.3" y="130.3">12 CLK_PCIE_SATA</text>
<text x="109.9" y="129.4">1</text>
<text x="109.9" y="131.2">2</text>
<text x="112.1" y="127.7">0404_4P2R</text>
<text x="118.6" y="131.2">3</text>
<text x="118.6" y="129.4">4</text>
<text x="168.1" y="129.1">57 IMVP_PWRGD_PWM</text>
<text x="204.1" y="127.6">2NC_0_J</text>
<text x="212.9" y="127.6">1</text>
<text x="215.2" y="127.7">0402</text>
<text x="227.2" y="130.3" transform="rotate(-90 227.2 130.3)">1</text>
<text x="237.9" y="127.6">4</text>
<text x="246.7" y="127.6">2</text>
<text x="271.7" y="128.5">CLK_EN#</text>
<text x="280.1" y="128.5">57</text>
<text x="75.4" y="132.1">12 CLK_PCIE_SATA#</text>
<text x="76.9" y="137.4">12 CLK_DMI_PCH#</text>
<text x="77.7" y="135.7">12 CLK_DMI_PCH</text>
<text x="109.9" y="134.7">1</text>
<text x="109.9" y="136.5">2</text>
<text x="118.6" y="136.5">3</text>
<text x="118.6" y="134.7">4</text>
<text x="243.2" y="133.7" transform="rotate(-90 243.2 133.7)">3</text>
<text x="117.4" y="140.1">0404_4P2R</text>
<text x="222.3" y="138.7">0402</text>
<text x="227.2" y="139.1" transform="rotate(-90 227.2 139.1)">2</text>
<text x="179.3" y="150.7">1</text>
<text x="188" y="150.7">2</text>
<text x="190.3" y="150.8">0402</text>
<text x="170.7" y="166.8">0402</text>
<text x="170.7" y="165">0402</text>
<text x="175.7" y="166.8">2</text>
<text x="175.7" y="165">2</text>
<text x="204.9" y="165.9">R_XTALSSIN</text>
<text x="204.9" y="167.7">R_NV_XTALIN</text>
<text x="215.7" y="165.9">71</text>
<text x="216.8" y="167.7">71</text>
<text x="115.2" y="183.7" transform="rotate(-90 115.2 183.7)">1</text>
<text x="115.2" y="192.4" transform="rotate(-90 115.2 192.4)">2</text>
<text x="117.4" y="192">0402</text>
<text x="233" y="197">Title</text>
<text x="233" y="202.3">A3</text>
<text x="233" y="200.6">Size</text>
<text x="240.1" y="200.6">Document Number</text>
<text x="284.5" y="200.6">Rev</text>
<text x="286.3" y="202.3">1.0</text>
<text x="233" y="205.9">Date:</text>
<text x="240.1" y="205.9">Monday, June 07, 2010</text>
<text x="265" y="205.9">Sheet</text>
<text x="273.9" y="205.9">10</text>
<text x="279.2" y="205.9">of</text>
<text x="284.5" y="205.9">63</text>
</g>
<g font-size="1.6" fill="#004080">
<text x="111.2" y="82.5">THERMALPAD</text>
<text x="121.7" y="80.5" transform="rotate(-90 121.7 80.5)">SCL</text>
<text x="123.5" y="80.7" transform="rotate(-90 123.5 80.7)">SDA</text>
<text x="128.8" y="83.9" transform="rotate(-90 128.8 83.9)">XTAL_IN</text>
<text x="111.2" y="84.3">VDD_USB_48</text>
<text x="111.2" y="86.1">VSS_48M</text>
<text x="111.2" y="87.8">DOT_96</text>
<text x="111.2" y="89.6">DOT_96#</text>
<text x="127" y="85" transform="rotate(-90 127 85)">VDD_REF</text>
<text x="130.6" y="85.8" transform="rotate(-90 130.6 85.8)">XTAL_OUT</text>
<text x="132.4" y="84.8" transform="rotate(-90 132.4 84.8)">VSS_REF</text>
<text x="134.1" y="89.5" transform="rotate(-90 134.1 89.5)">CKPWRGD/PD#</text>
<text x="135.5" y="84.3">VDD_CPU</text>
<text x="135.6" y="89.6">VSS_CPU</text>
<text x="137.1" y="87.8">CPU_0#</text>
<text x="138" y="86.1">CPU_0</text>
<text x="111.2" y="91.4">VDD_27</text>
<text x="111.2" y="93.2">27MHZ</text>
<text x="111.2" y="95">27MHZ_SS</text>
<text x="125.2" y="90.3" transform="rotate(-90 125.2 90.3)">REF_0/CPU_SEL</text>
<text x="132.9" y="95">VDD_CPU_IO</text>
<text x="137.1" y="93.2">CPU_1#</text>
<text x="138" y="91.4">CPU_1</text>
<text x="111.2" y="96.7">USB_48</text>
<text x="135.5" y="96.7">VDD_SRC</text>
<text x="121.7" y="105.8" transform="rotate(-90 121.7 105.8)">VSS_27M</text>
<text x="123.5" y="105.8" transform="rotate(-90 123.5 105.8)">SATA</text>
<text x="125.2" y="105.8" transform="rotate(-90 125.2 105.8)">SATA#</text>
<text x="127" y="105.8" transform="rotate(-90 127 105.8)">VSS_SRC</text>
<text x="128.8" y="105.8" transform="rotate(-90 128.8 105.8)">SRC_1</text>
<text x="130.6" y="105.8" transform="rotate(-90 130.6 105.8)">SRC_1#</text>
<text x="132.4" y="105.8" transform="rotate(-90 132.4 105.8)">VDD_SRC_IO</text>
<text x="134.1" y="105.8" transform="rotate(-90 134.1 105.8)">CPU_STOP#</text>
</g>
<g font-size="1.3">
<text x="20" y="1.3">1</text>
<text x="56.2" y="1.3">2</text>
<text x="92.5" y="1.3">3</text>
<text x="128.8" y="1.3">4</text>
<text x="165.1" y="1.3">5</text>
<text x="201.4" y="1.3">6</text>
<text x="237.7" y="1.3">7</text>
<text x="274" y="1.3">8</text>
<text x=".5" y="28.4">A</text>
<text x="292.6" y="28.4">A</text>
<text x=".5" y="79.5">B</text>
<text x="292.6" y="79.5">B</text>
<text x=".5" y="130.6">C</text>
<text x="292.6" y="130.6">C</text>
<text x=".5" y="181.7">D</text>
<text x="292.6" y="181.7">D</text>
<text x="20" y="207.4">1</text>
<text x="56.2" y="207.4">2</text>
<text x="92.5" y="207.4">3</text>
<text x="128.8" y="207.4">4</text>
<text x="165.1" y="207.4">5</text>
<text x="201.4" y="207.4">6</text>
<text x="237.7" y="207.4">7</text>
<text x="274" y="207.4">8</text>
</g>
<g font-size=".7" fill="#00f">
<text x="241" y="125">NC</text>
<text x="242.4" y="125">VCC</text>
<text x="242.4" y="131.4">GND</text>
</g>
</svg>
